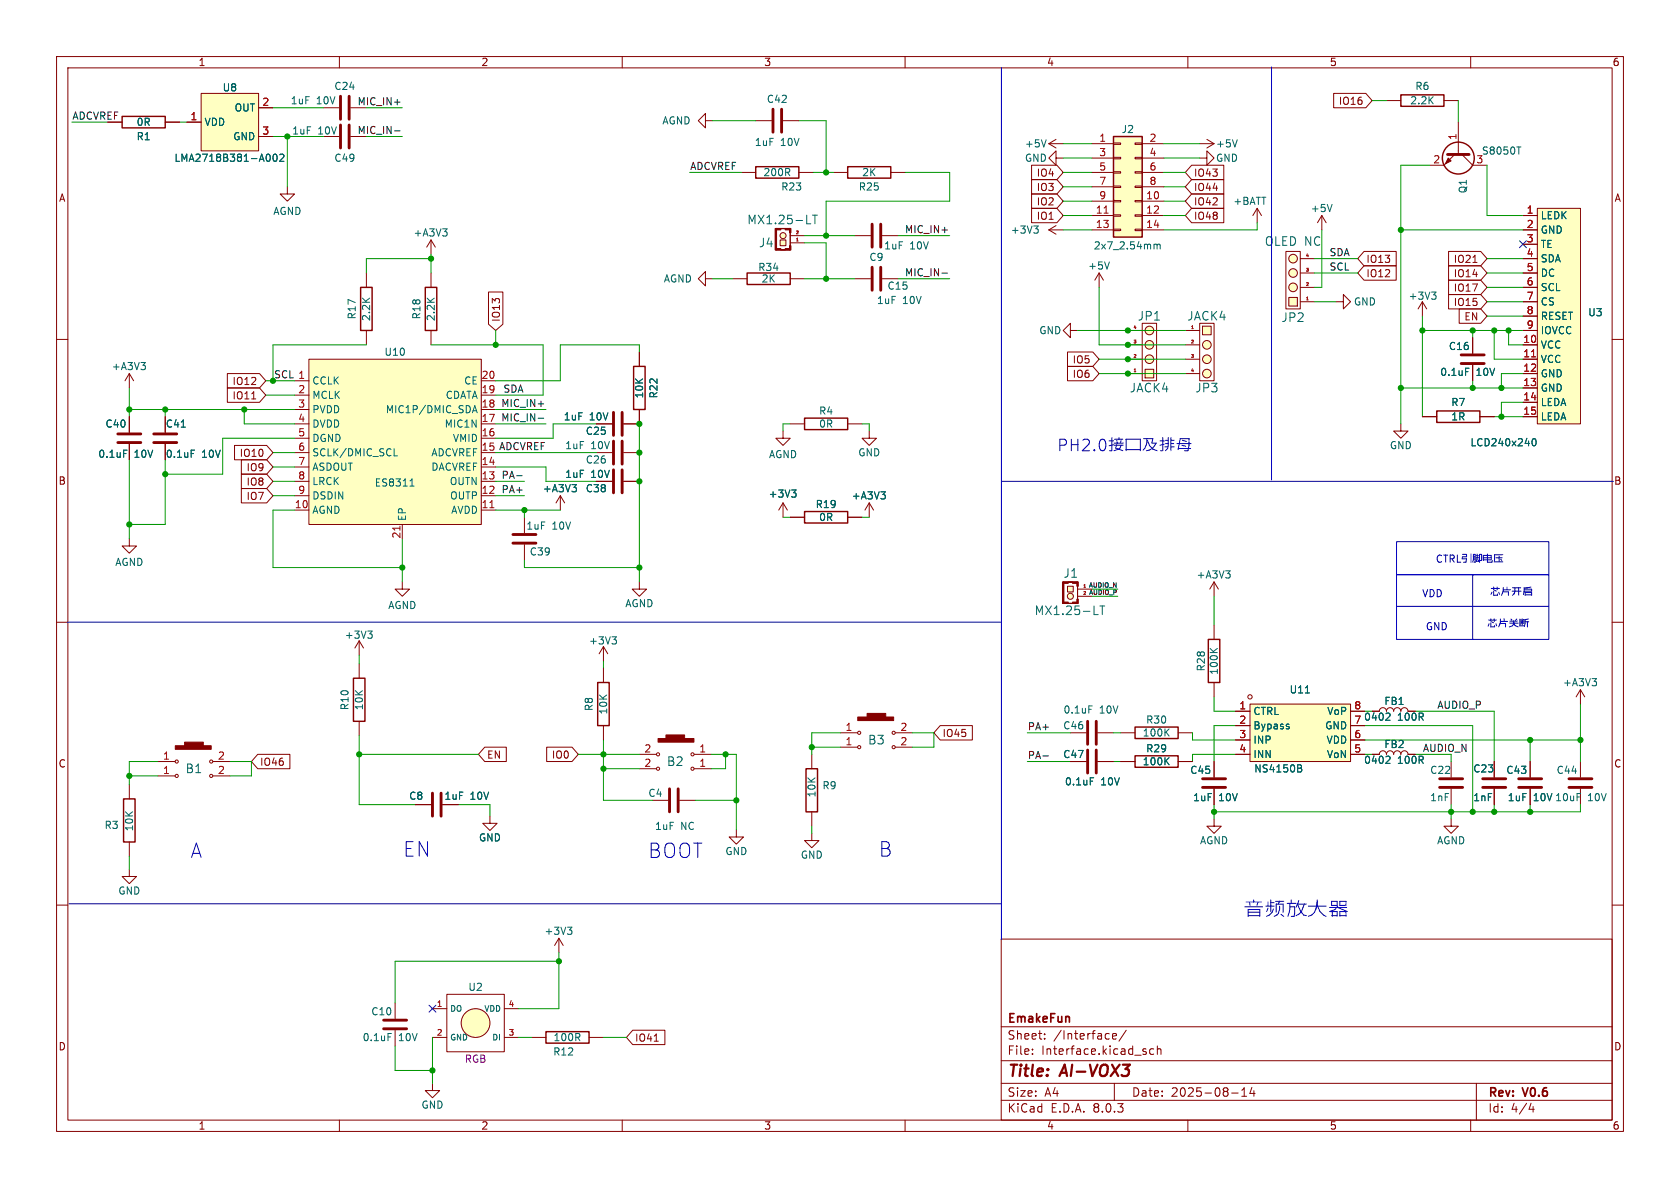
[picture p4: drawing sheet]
<svg xmlns="http://www.w3.org/2000/svg" width="297mm" height="210mm" viewBox="0 0 297 210" stroke-linecap="round" stroke-linejoin="round" font-family="sans-serif">
<g fill="none" stroke="#840000" stroke-width=".18">
<path d="M10 10h277v190h-277zM12 12h273v186h-273zM60 10v2M110 10v2M160 10v2M210 10v2M260 10v2M10 60h2M285 60h2M10 110h2M285 110h2M198.1 134.6h2.6"/>
<path d="M208.3 134.6h2.5M214.6 134.6v2.8M214.6 139.4v2.8M242.6 133.4h1.2a.64 .64 0 0 1 .7-.7 .64 .64 0 0 1 .6 .7 .64 .64 0 0 1 .6-.7 .64 .64 0 0 1 .7 .7 .64 .64 0 0 1 .6-.7 .64 .64 0 0 1 .6 .7 .64 .64 0 0 1 .7-.7 .64 .64 0 0 1 .6 .7M10 160h2M214.6 144.8v1.3h1.3l-1.3 1.2-1.2-1.2h1.2M285 160h2M98.8 165.9l-.8 1.2M98.8 165.9v2.5M98.8 165.9l.8 1.2M177 166h108v32h-108zM60 198v2"/>
<path d="M110 198v2M160 198v2M177 194.5h108M177 191.5h108M177 187.5h108M177 181.5h108M182.5 186.3v.1M182.5 185.5v.1M184.7 183.6v.1M184.7 182.8v.1M196.7 183.2l.7-.1-.1-.3-.4-.1-.2 .2v.7h.6M197 191.5v3"/>
<path d="M199.1 182.1l-1.3 2M204 185.5l-.5-.1-.3 .3v.4l.2 .2h.6M204.6 185.5l.2-.1 .4 .1v.9M204.6 184.9v1.5M210 198v2M217.7 193.2h1.2M219.5 193.8h.9M219.5 192.7l.5-.4v1.5M221.3 192.2l-.3 1.1h.9M221.7 192.8v1M260 198v2M261 191.5v6.5"/>
<path d="M270.7 195l-.4 1.1h.9M271 195.6v1"/>
</g>
<path d="M212.6 139.2h4.1M212.6 137.7h4.1" fill="none" stroke="#840000" stroke-width=".51"/>
<path d="M206.1 134.5l.6 .7M206.7 133.9l-.7 .8M245.5 133.7l.2 .2v.3l-.7 .7h.7M100.3 163.9h.8l-.4 .5M100.9 164.4l.2 .2v.3l-.2 .3" fill="none" stroke="#006464" stroke-width=".18"/>
<path d="M200.7 133.6h7.6v2h-7.6z" fill="none" stroke="#840000" stroke-width=".25"/>
<path d="M221 124.5h17.8v10.1h-17.8z" fill="#ffffc2"/>
<g fill="none" stroke="#840000" stroke-width=".18">
<path d="M212.1 27.9h1.3v-1.2l1.2 1.2-1.2 1.3v-1.3M212.1 25.4h2.5M213.4 24.6l1.2 .8M214.6 25.4l-1.2 .8M214.6 102.9l-.7 1.2M214.6 102.9v2.5M214.6 102.9l.8 1.2M218.4 125.7h2.6M218.4 128.3h2.6M218.4 130.8h2.6M218.4 133.4h2.6M221 124.5h17.8v10.1h-17.8z"/>
<path d="M238.8 125.7h2.5M238.8 128.3h2.5M238.8 130.8h2.5M238.8 133.4h2.5M242.6 125.7h1.2a.64 .64 0 0 1 .7-.6 .64 .64 0 0 1 .6 .6 .64 .64 0 0 1 .6-.6 .64 .64 0 0 1 .7 .6 .64 .64 0 0 1 .6-.6 .64 .64 0 0 1 .6 .6 .64 .64 0 0 1 .7-.6 .64 .64 0 0 1 .6 .6"/>
<circle cx="221" cy="123.2" r=".38"/>
</g>
<path d="M218.7 24.7l-.4 1.3M216.7 100.9h.8l-.5 .5M217.4 101.5l.1 .1-.1 .5M227.8 128.4l.1 .2-.1 .2M227.8 128l.1 .1M229.4 135.2l.6 .1 .1 .3-.3 .2M229.4 135.8h.4M229.8 135.8l.3 .2v.3l-.7 .2M230.8 122.5h.7M245.5 126.1l.2 .2v.3l-.7 .7h.7" fill="none" stroke="#006464" stroke-width=".18"/>
<path d="M188.7 103.6h1v1h-1z" fill="#ffffc2"/>
<g fill="#ffffc2" stroke="#ffffc2" stroke-width=".18">
<circle cx="189.2" cy="105.4" r=".53"/>
<circle cx="84.1" cy="180.8" r="2.54"/>
<circle cx="228.6" cy="45.7" r=".76"/>
<circle cx="228.6" cy="48.3" r=".76"/>
</g>
<g fill="none" stroke="#840000" stroke-width=".18">
<path d="M233.7 38.1l-.8 1.3M233.7 38.1v2.5M233.7 38.1l.7 1.3M251.5 53.3l-.8 1.3M251.5 53.3v2.6M251.5 53.3l.7 1.3M29.2 73.7v2.8M29.2 78.5v2.8M92.7 91.4v2.8M92.7 96.3v2.8M105.4 80h2.8M105.4 85.1h2.8"/>
<path d="M110.2 80h2.8M110.2 85.1h2.8M188 102.9h2.5v3.8h-2.5zM188.7 103.6h1v1h-1zM190.5 103.6v2.3M190.5 104.1h2.5M190.5 105.4h2.5M22.9 138.7v2.5M279.4 121.9l-.8 1.3M279.4 121.9v2.6M279.4 134.6v2.8M279.4 139.4v2.8"/>
<path d="M279.4 121.9l.8 1.3M22.9 153.7v1.2h1.2l-1.2 1.3-1.3-1.3h1.3M22.9 148.8v2.6M73.4 142.2h2.8M78.2 142.2h2.8M86.6 144.3v1.2h1.3l-1.3 1.3-1.3-1.3h1.3M76.5 178.3h2.5M79 175.8h10.2v10.1h-10.2zM89.2 178.3h2.5M76.5 183.4h2.5M89.2 183.4h2.5M94 183.4h2.5"/>
<path d="M104.1 183.4h2.6"/>
<circle cx="189.2" cy="105.4" r=".53"/>
<circle cx="84.1" cy="180.8" r="2.54"/>
</g>
<g fill="#840000" stroke="#840000" stroke-width=".18">
<path d="M187.8 102.9h.3v3.8h-.3z"/>
<path d="M188 106.4h.8v.3h-.8z"/>
<path d="M188 102.9h.8v.2h-.8z"/>
<path d="M188.8 106.6l.8 .1z"/>
<path d="M189.6 106.4h.9v.3h-.9z"/>
<path d="M189.6 102.9h.9v.2h-.9z"/>
<path d="M190.4 105.9h.2v.8h-.2z"/>
<path d="M190.4 102.9h.2v.7h-.2z"/>
</g>
<path d="M191.6 103.8h.3" fill="none" stroke="#a90000" stroke-width=".18"/>
<path d="M235.5 36.1l-.4 1.3M253.1 51.6h.8l-.5 .5M253.6 52.1l.3 .3v.3l-.3 .2M32 75.5h.8M33.8 79.6h.6M193.4 108.6h.7M194.4 107.1h.9M194.9 107.1v1.5M281.5 120h.7l-.4 .4M282.1 120.5l.1 .2-.1 .5" fill="none" stroke="#006464" stroke-width=".18"/>
<path d="M27.2 78.2h4M27.2 76.7h4M108.5 78v4M110 78v4M90.7 94.5h4M90.7 96h4M108.5 83.1v4M110 83.1v4M277.4 139.2h4M277.4 137.7h4M76.5 140.2v4.1M78 140.2v4.1" fill="none" stroke="#840000" stroke-width=".51"/>
<path d="M21.8 141.2h2.1v7.6h-2.1zM96.5 182.4h7.6v2h-7.6z" fill="none" stroke="#840000" stroke-width=".25"/>
<path d="M227.8 52.6h1.6v1.5h-1.6z" fill="#ffffc2"/>
<g fill="#ffffc2" stroke="#ffffc2" stroke-width=".18">
<circle cx="228.6" cy="50.8" r=".76"/>
<circle cx="213.4" cy="66" r=".76"/>
<circle cx="213.4" cy="63.5" r=".76"/>
</g>
<g fill="none" stroke="#840000" stroke-width=".18">
<path d="M245.1 17.8h2.5M255.3 17.8h2.5M227.3 44.5h2.6v10.1h-2.6zM227.8 52.6h1.6v1.5h-1.6zM229.9 53.3h2.5M229.9 50.8h2.5M229.9 48.3h2.5M229.9 45.7h2.5"/>
<circle cx="228.6" cy="50.8" r=".76"/>
<circle cx="228.6" cy="45.7" r=".76"/>
<circle cx="228.6" cy="48.3" r=".76"/>
</g>
<path d="M231 53h.3" fill="none" stroke="#a90000" stroke-width=".18"/>
<path d="M247.6 16.8h7.7v2h-7.7z" fill="none" stroke="#840000" stroke-width=".25"/>
<path d="M212.6 57.7h1.5v1.5h-1.5z" fill="#ffffc2"/>
<circle cx="213.4" cy="61" r=".76" fill="#ffffc2" stroke="#ffffc2" stroke-width=".18"/>
<g fill="none" stroke="#840000" stroke-width=".18">
<path d="M209.5 58.4h2.6M212.1 57.2h2.5v10.1h-2.5zM212.6 57.7h1.5v1.5h-1.5zM236.2 53.3h1.3v-1.2l1.3 1.2-1.3 1.3v-1.3M260.3 59.7v2.8M209.5 61h2.6M209.5 63.5h2.6M209.5 66h2.6M247.6 74.9v1.3h1.3l-1.3 1.3-1.2-1.3h1.2M251.5 73.7h2.5M260.3 64.5v2.8M261.6 73.7h2.6"/>
<path d="M106.7 114.3v2.5M106.7 118.1v2.6M106.7 114.3l-.8 1.3M106.7 114.3l.7 1.3M27.9 137.2h3M27.9 134.6h3M37.6 137.2h3M37.6 134.6h3M106.7 128.3v2.5M69.8 177.3v2.8M69.8 182.1v2.8M76.5 191.5v1.3h1.2l-1.2 1.3-1.3-1.3h1.3"/>
<circle cx="213.4" cy="63.5" r=".76"/>
<circle cx="213.4" cy="61" r=".76"/>
<circle cx="213.4" cy="66" r=".76"/>
<circle cx="31.2" cy="134.6" r=".28"/>
<circle cx="31.2" cy="137.2" r=".28"/>
<circle cx="37.3" cy="137.2" r=".28"/>
<circle cx="37.3" cy="134.6" r=".28"/>
</g>
<path d="M210.7 58.1h.3" fill="none" stroke="#a90000" stroke-width=".18"/>
<path d="M258.3 64.3h4.1M258.3 62.7h4.1M67.8 181.9h4.1M67.8 180.3h4.1" fill="none" stroke="#840000" stroke-width=".51"/>
<path d="M259.1 65.1h.6M108.2 112.6h.8l-.4 .5M108.7 113.1l.3 .2v.3l-.3 .2M68.6 182.7h.6" fill="none" stroke="#006464" stroke-width=".18"/>
<path d="M254 72.6h7.6v2.1h-7.6zM105.7 120.7h2v7.6h-2z" fill="none" stroke="#840000" stroke-width=".25"/>
<g fill="#840000" stroke="#840000" stroke-width=".18">
<path d="M31 131.8h6.3v.7h-6.3z"/>
<path d="M32.6 131.2h3.3v.6h-3.3z"/>
</g>
<path d="M271.8 36.8h7.6v38.1h-7.6z" fill="#ffffc2"/>
<g fill="none" stroke="#840000" stroke-width=".18">
<path d="M50.8 33v1.3h1.3l-1.3 1.3-1.3-1.3h1.3M185.4 25.4l1.3 .8M185.4 25.4h2.6M186.7 27.9v-1.2l-1.3 1.2 1.3 1.3v-1.3h1.3M186.7 39.9l-1.3 .7M186.7 24.6l-1.3 .8M257.2 27.3l-1.9 1.9h-2.6M257.8 21.6v5.7M258.4 27.3l1.9 1.9h2.6M269.2 38.1h2.6M271.8 36.8h7.6v38.1h-7.6zM64.8 48.3v2.5"/>
<path d="M64.8 58.4v2.6M76.2 42.4v2.6M76.2 48.3v2.5M76.2 58.4v2.6M76.2 42.4l-.8 1.3M76.2 42.4l.8 1.3M185.4 40.6h2.6M185.4 40.6l1.3 .8M269.2 40.6h2.6M269.2 43.2h2.6M269.2 45.7h2.6M269.2 48.3h2.6"/>
<path d="M269.2 50.8h2.6M269.2 53.3h2.6M269.2 55.9h2.6M269.2 58.4h2.6M113 62.2v2.6M113 72.4v2.5M269.2 61h2.6M269.2 63.5h2.6M269.2 66h2.6M269.2 68.6h2.6M269.2 71.1h2.6M269.2 73.7h2.6"/>
<path d="M99.1 87.6l-.8 1.3M99.1 87.6v2.6M99.1 87.6l.7 1.3M113 102.9v1.2h1.3l-1.3 1.3-1.2-1.3h1.2M214.6 110.5v2.5M113 135.9h3M113 133.4h3M122.7 135.9h3M122.7 133.4h3M189.2 134.6h2.8M189.2 129.5h2.8M194.1 134.6h2.7"/>
<path d="M194.1 129.5h2.7M214.6 120.7v2.5"/>
<circle cx="116.3" cy="135.9" r=".28"/>
<circle cx="116.3" cy="133.4" r=".28"/>
<circle cx="122.4" cy="133.4" r=".28"/>
<circle cx="122.4" cy="135.9" r=".28"/>
</g>
<path d="M270.8 63.1h.7" fill="none" stroke="#a90000" stroke-width=".18"/>
<g fill="none" stroke="#006464" stroke-width=".18">
<path d="M182.8 39.9h.7l-.4 .5M184.9 24.7l-.4 1.3M268.2 26h.7M78.3 40.5h.7l-.4 .4M78.9 41l.1 .2-.1 .5M183.3 40.4l.2 .3v.3l-.2 .2M271 77.7l.1-.2a.68 .68 0 0 1 .5 .7 .68 .68 0 0 1-.5 .6l-.1-.1-.2-.4zM101.1 85.7h.8l-.4 .5M101.8 86.2l.1 .2-.1 .5M213.9 114.6l.8 .8M215.2 114.6l-.7 .6M192.5 124.8h.6"/>
<path d="M192.7 137.5h.7"/>
</g>
<g fill="#840000" stroke="#840000" stroke-width=".18">
<path d="M116.3 130.6h6.4v.6h-6.4z"/>
<path d="M117.7 129.9h3.3v.7h-3.3z"/>
<path d="M256 27.9l.5 .5-1 .6z"/>
</g>
<g fill="none" stroke="#840000" stroke-width=".25">
<path d="M63.8 50.8h2v7.6h-2zM75.2 50.8h2v7.6h-2zM112 64.8h2v7.6h-2zM213.6 113h2v7.7h-2z"/>
<circle cx="257.8" cy="27.9" r="2.82"/>
</g>
<path d="M255.9 27.3h3.8M192.3 127.5v4.1M192.3 132.6v4.1M193.8 127.5v4.1M193.8 132.6v4.1" fill="none" stroke="#840000" stroke-width=".51"/>
<path d="M196.8 24.1h5.1v17.8h-5.1z" fill="#ffffc2"/>
<g fill="none" stroke="#840000" stroke-width=".18">
<path d="M57.1 24.1h2.8M62 24.1h2.8M131.1 30.5h2.5M133.6 21.3h2.8M138.4 21.3h2.8M141.2 30.5h2.6M193 25.4h3.8M193 35.6h3.8M193 38.1h3.8M193 27.9h3.8M193 30.5h3.8M193 33h3.8"/>
<path d="M196.8 38h1.3v.2h-1.3zM196.8 35.4h1.3v.3h-1.3zM196.8 32.9h1.3v.2h-1.3zM196.8 30.4h1.3v.2h-1.3zM196.8 27.8h1.3v.3h-1.3zM196.8 25.3h1.3v.2h-1.3zM200.7 38h1.2v.2h-1.2zM200.7 35.4h1.2v.3h-1.2zM200.7 32.9h1.2v.2h-1.2zM200.7 30.4h1.2v.2h-1.2zM200.7 27.8h1.2v.3h-1.2zM200.7 25.3h1.2v.2h-1.2z"/>
<path d="M201.9 25.4h3.8M201.9 35.6h3.8M201.9 38.1h3.8M201.9 27.9h3.8M201.9 30.5h3.8M201.9 33h3.8M189.2 58.4v-1.2l-1.2 1.2 1.2 1.3v-1.3h1.3M193 40.6h3.8M194.3 48.3l-.8 1.2M194.3 48.3v2.5M194.3 48.3l.8 1.2M196.8 40.5h1.3v.3h-1.3z"/>
<path d="M200.7 40.5h1.2v.3h-1.2zM201.9 40.6h3.8M22.9 73.7v2.8M22.9 78.5v2.8M105.4 74.9h2.8M110.2 74.9h2.8M138.4 76.2v1.3h1.3l-1.3 1.2-1.2-1.2h1.2M139.7 74.9h2.5M149.9 74.9h2.5M153.7 76.2v1.3h1.2l-1.2 1.2-1.3-1.2h1.3M22.9 95.3v1.2h1.2l-1.2 1.3-1.3-1.3h1.3M71.1 102.9v1.2h1.3l-1.3 1.3-1.3-1.3h1.3"/>
<path d="M148.6 129.5h3M148.6 132.1h3M158.3 129.5h3M158.3 132.1h3M198.1 129.5h2.6M208.3 129.5h2.5M256.5 134.6v2.8M256.5 139.4v2.8M264.2 134.6v2.8M264.2 139.4v2.8M270.5 134.6v2.8M270.5 139.4v2.8"/>
<path d="M115.3 141.5h2.8M120.1 141.5h2.8M130.2 146.7v1.3h1.2l-1.2 1.2-1.3-1.2h1.3M256.5 144.8v1.3h1.3l-1.3 1.2-1.2-1.2h1.2"/>
<circle cx="151.9" cy="129.5" r=".28"/>
<circle cx="151.9" cy="132.1" r=".28"/>
<circle cx="158" cy="132.1" r=".28"/>
<circle cx="158" cy="129.5" r=".28"/>
</g>
<path d="M133.6 29.5h7.6v2h-7.6zM196.8 24.1h5.1v17.8h-5.1zM142.2 73.9h7.7v2h-7.7zM200.7 128.5h7.6v2.1h-7.6z" fill="none" stroke="#840000" stroke-width=".25"/>
<path d="M195.2 37.7h.7" fill="none" stroke="#a90000" stroke-width=".18"/>
<path d="M196.1 46.3l-.4 1.3M204 43.2v.8M204 43.3l.4-.1 .2 .1M204.6 43.3l.1-.1h.3l.1 .8M204.6 43.3v.7M21.9 79.6h.6M206.1 129.4l.6 .7M206.7 128.8l-.7 .8" fill="none" stroke="#006464" stroke-width=".18"/>
<g fill="none" stroke="#840000" stroke-width=".51">
<path d="M136.7 19.3v4.1M138.2 19.3v4.1M60.2 22.1v4.1M61.7 22.1v4.1M20.8 78.2h4.1M20.8 76.7h4.1M108.5 72.9v4.1M110 72.9v4.1M118.4 139.4v4.1M119.9 139.4v4.1M254.5 139.2h4.1M254.5 137.7h4.1"/>
<path d="M262.1 139.2h4.1M262.1 137.7h4.1M268.5 139.2h4M268.5 137.7h4"/>
</g>
<g fill="#840000" stroke="#840000" stroke-width=".18">
<path d="M151.6 126.7h6.4v.7h-6.4z"/>
<path d="M153.3 126.1h3.3v.6h-3.3z"/>
</g>
<path d="M35.6 16.5h10.1v10.2h-10.1z" fill="#ffffc2"/>
<g fill="none" stroke="#840000" stroke-width=".18">
<path d="M35.6 16.5h10.1v10.2h-10.1zM45.7 19.1h2.6M57.1 19.1h2.8M62 19.1h2.8M29.2 21.6h2.5M33 21.6h2.6M45.7 24.1h2.6M124.7 21.3v-1.2l-1.3 1.2 1.3 1.3v-1.3h1.3M147.3 30.5h2.6M157.5 30.5h2.5M124.7 49.3v-1.3l-1.3 1.3 1.3 1.2v-1.2h1.3M129.5 49.3h2.6"/>
<path d="M139.7 49.3h2.5M151.1 49.3h2.8M151.1 41.7h2.8M156 49.3h2.7M156 41.7h2.7M22.9 66l-.8 1.3M22.9 66v2.6M22.9 66l.7 1.3M138.4 88.9l-.7 1.3M138.4 88.9v2.5M138.4 88.9l.8 1.3M139.7 91.4h2.5"/>
<path d="M149.9 91.4h2.5"/>
</g>
<path d="M47.7 27.4l.1 .3-.1 .7M48.4 27.4l.2-.2a.68 .68 0 0 1 .4 .7 .68 .68 0 0 1-.4 .6l-.2-.1-.1-.4zM49.5 27.4l.5-.2 .2 .4-.8 .9h.8M24.9 64.1h.8l-.4 .5M25.6 64.6l.1 .2-.1 .5M139.9 86.6h.8l-.4 .5M140.5 87.1l.2 .2v.3l-.2 .3" fill="none" stroke="#006464" stroke-width=".18"/>
<path d="M21.6 20.6h7.6v2h-7.6zM149.9 29.5h7.6v2h-7.6zM132.1 48.3h7.6v2h-7.6zM142.2 90.4h7.7v2.1h-7.7z" fill="none" stroke="#840000" stroke-width=".25"/>
<path d="M60.2 17v4.1M61.7 17v4.1M154.2 39.6v4.1M155.7 39.6v4.1M154.2 47.2v4.1M155.7 47.2v4.1" fill="none" stroke="#840000" stroke-width=".51"/>
<path d="M137.9 42.4h1v1h-1z" fill="#ffffc2"/>
<circle cx="138.4" cy="41.7" r=".53" fill="#ffffc2" stroke="#ffffc2" stroke-width=".18"/>
<g fill="none" stroke="#840000" stroke-width=".18">
<path d="M137.2 40.4h2.5v3.8h-2.5zM137.9 42.4h1v1h-1zM139.7 41.1v2.3M139.7 42.9h2.5M139.7 41.7h2.5M63.5 113.3v2.5M63.5 117.3v2.6M63.5 113.3l-.8 1.3M63.5 113.3l.8 1.3M63.5 127.5v2.5M143.5 147.3v1.3h1.3l-1.3 1.3-1.3-1.3h1.3"/>
<circle cx="138.4" cy="41.7" r=".53"/>
</g>
<g fill="#840000" stroke="#840000" stroke-width=".18">
<path d="M137 40.4h.3v3.8h-.3z"/>
<path d="M137.2 40.4h.8v.2h-.8z"/>
<path d="M137.2 43.9h.8v.3h-.8z"/>
<path d="M138 44.1l.8 .1z"/>
<path d="M138.8 40.4h.9v.2h-.9z"/>
<path d="M138.8 43.9h.9v.3h-.9z"/>
<path d="M139.6 40.4h.2v.7h-.2z"/>
<path d="M139.6 43.4h.2v.8h-.2z"/>
</g>
<path d="M140.8 42.6h.3" fill="none" stroke="#a90000" stroke-width=".18"/>
<path d="M142.6 39.6h.7M143.6 38h.9M144.1 38v1.6M65 111.6h.8l-.4 .4M65.6 112l.2 .3v.3l-.2 .2" fill="none" stroke="#006464" stroke-width=".18"/>
<path d="M62.5 119.9h2v7.6h-2z" fill="none" stroke="#840000" stroke-width=".25"/>
<path d="M54.6 63.5h30.5v29.2h-30.5z" fill="#ffffc2"/>
<g fill="none" stroke="#840000" stroke-width=".18">
<path d="M52.1 67.3h2.5M52.1 77.5h2.5M52.1 74.9h2.5M52.1 72.4h2.5M52.1 69.9h2.5M54.6 63.5h30.5v29.2h-30.5zM85.1 67.3h2.5M85.1 77.5h2.5M85.1 74.9h2.5M85.1 72.4h2.5M85.1 69.9h2.5M52.1 90.2h2.5"/>
<path d="M52.1 87.6h2.5M52.1 85.1h2.5M52.1 82.6h2.5M52.1 80h2.5M71.1 92.7v2.6M85.1 90.2h2.5M85.1 87.6h2.5M85.1 85.1h2.5M85.1 82.6h2.5M153.7 88.9l-.8 1.3M153.7 88.9v2.5M153.7 88.9l.7 1.3"/>
<path d="M143.5 133.4v2.5M143.5 143.5v2.6"/>
</g>
<path d="M70.7 93v.7M86.6 89.8h.7" fill="none" stroke="#a90000" stroke-width=".18"/>
<path d="M83.5 73l.4-1.3 .5 1.3M83.6 72.6h.6M69.7 80.6h.6M72.5 85.9h.7M72.6 85l.2-.3v1.2M155.7 86.9h.8l-.4 .5M156.4 87.5l.1 .2-.1 .4" fill="none" stroke="#006464" stroke-width=".18"/>
<path d="M142.5 135.9h2v7.6h-2z" fill="none" stroke="#840000" stroke-width=".25"/>
<g fill="#ffffc2" stroke="#ffffc2" stroke-width=".18">
<circle cx="203.2" cy="58.4" r=".76"/>
<circle cx="203.2" cy="61" r=".76"/>
</g>
<path d="M202.4 65.3h1.6v1.5h-1.6z" fill="#ffffc2"/>
<circle cx="203.2" cy="63.5" r=".76" fill="#ffffc2" stroke="#ffffc2" stroke-width=".18"/>
<g fill="none" stroke="#840000" stroke-width=".18">
<path d="M45.7 19.1h2.6M235.8 16.5h5.7l1.1 1.3-1.1 1.3h-5.7zM29.2 21.6h2.5M33 21.6h2.6M45.7 24.1h2.6M182.4 34.3h4.4l1.2 1.3-1.2 1.2h-4.4zM182.4 36.8h4.4l1.2 1.3-1.2 1.3h-4.4zM182.4 29.2h4.4l1.2 1.3-1.2 1.3h-4.4zM182.4 31.7h4.4l1.2 1.3-1.2 1.3h-4.4zM210.7 36.8h5.6v2.6h-5.6l-1.2-1.3zM210.7 34.3h5.6v2.5h-5.6l-1.2-1.2zM210.7 31.7h5.6v2.6h-5.6l-1.2-1.3z"/>
<path d="M210.7 29.2h5.6v2.6h-5.6l-1.2-1.3zM222.2 36.8l-.7 1.3M222.2 36.8v2.6M222.2 36.8l.8 1.3M269.2 38.1h2.6M86.4 51.6h2.5v5.7l-1.3 1.1-1.2-1.1zM199.4 58.4h2.5M201.9 57.2h2.6v10.1h-2.6zM241.1 47h5.7v2.5h-5.7l-1.1-1.2zM241.1 44.4h5.7v2.6h-5.7l-1.1-1.3zM256.1 52.1h5.7l1.1 1.2-1.1 1.3h-5.7zM256.1 44.4h5.7l1.1 1.3-1.1 1.3h-5.7z"/>
<path d="M256.1 47h5.7l1.1 1.3-1.1 1.2h-5.7zM256.1 49.5h5.7l1.1 1.3-1.1 1.3h-5.7zM258 54.6h3.8l1.1 1.3-1.1 1.3h-3.8zM260.3 59.7v2.8M260.4 46.4h.7M269.2 58.4h2.6M269.2 40.6h2.6M269.2 43.2h2.6M269.2 45.7h2.6M269.2 48.3h2.6M269.2 50.8h2.6M269.2 53.3h2.6"/>
<path d="M269.2 55.9h2.6M22.9 73.7v2.8M22.9 78.5v2.8M29.2 73.7v2.8M29.2 78.5v2.8M40.2 68.6h5.7l1.1 1.3-1.1 1.2h-5.7zM40.2 66h5.7l1.1 1.3-1.1 1.3h-5.7zM41.5 78.7h5.6l1.2 1.3-1.2 1.3h-5.6zM44.5 70.5h.7M105.4 74.9h2.8M113 72.4v2.5h-2.8M113 62.2v2.6"/>
<path d="M188.7 64.8h4.5l1.1 1.2-1.1 1.3h-4.5zM188.7 62.2h4.5l1.1 1.3-1.1 1.3h-4.5zM199.4 66h2.5M199.4 63.5h2.5M199.4 61h2.5M202.4 65.3h1.6v1.5h-1.6zM251.5 73.7h2.5M260.3 64.5v2.8M261.6 73.7h2.6M269.2 66h2.6M269.2 63.5h2.6M269.2 61h2.6"/>
<path d="M269.2 68.6h2.6M269.2 71.1h2.6M269.2 73.7h2.6M42.7 83.8h4.4l1.2 1.3-1.2 1.3h-4.4zM42.7 86.4h4.4l1.2 1.2-1.2 1.3h-4.4zM42.7 81.3h4.4l1.2 1.3-1.2 1.2h-4.4zM105.4 85.1h2.8M110.2 85.1h2.8M139.7 91.4h2.5M149.9 91.4h2.5M45.6 133.3h5.6v2.6h-5.6l-1.2-1.3zM85.7 132.1h3.8v2.5h-3.8l-1.1-1.2z"/>
<path d="M96.6 132.1h4.5l1.1 1.3-1.1 1.2h-4.5zM166.2 128.3h5.7v2.5h-5.7l-1.1-1.3zM189.2 134.6h2.8M194.1 134.6h2.7M198.1 134.6h2.6M208.3 134.6h2.5M214.6 134.6v2.8M214.6 139.4v2.8M218.4 125.7h2.6M218.4 128.3h2.6M218.4 130.8h2.6M218.4 133.4h2.6"/>
<path d="M238.8 125.7h2.5M238.8 128.3h2.5M238.8 130.8h2.5M238.8 133.4h2.5M242.6 125.7h1.2M242.6 133.4h1.2M264.2 134.6v2.8M264.2 139.4v2.8M270.5 134.6v2.8M270.5 139.4v2.8M73.4 142.2h2.8M78.2 142.2h2.8"/>
<path d="M111.9 182.1h5.6v2.6h-5.6l-1.2-1.3zM115.7 184.1h.7"/>
<circle cx="203.2" cy="58.4" r=".76"/>
<circle cx="203.2" cy="63.5" r=".76"/>
<circle cx="203.2" cy="61" r=".76"/>
</g>
<path d="M200.5 65.7h.3M270.8 63.1h.7" fill="none" stroke="#a90000" stroke-width=".18"/>
<path d="M69.7 18.1h1M69.7 23.1h1M166.5 40.7h1M166.5 48.3h1M95.1 71.4h1M95.1 73.9h1M91.3 84.1h1M184.4 133.6h.9" fill="none" stroke="#0f0f0f" stroke-width=".18"/>
<g fill="none" stroke="#0000c2" stroke-width=".18">
<path d="M177 11.9v154.2M224.8 11.8v73M187.4 78.7h.7a.55 .55 0 0 0 .4-.5 .55 .55 0 0 0-.4-.6h-.7v2.1M189.4 77.6v2.1M189.4 78.6h1.2M190.6 77.6v2.1M191.4 77.8l.3-.2h.5a.55 .55 0 0 1 .3 .9l-1.2 1.2h1.3M193.5 79.5l.1 .1-.1 .1M193.5 79.5l-.1 .1 .1 .1M193.5 79.5v.2M194.6 77.7a.48 .48 0 0 1 .8 .3 1.05 1.05 0 0 1-.6 1.7 1.35 1.35 0 0 1-.2-2zM196.1 77.9h.7"/>
<path d="M196.6 77.4v2.3h-.4M196.8 78.6l-.7 .2M196.9 78.7h1.7M196.9 78.3h1.7M197 77.6h1.5M197.4 77.8l.1 .5-.3 .9 1.3 .5M197.8 77.4v.3M198.2 77.7l-.1 .5M198.2 78.7l-.4 .7-.9 .3M199.1 79.7v-2.1h2.5v2.1M199.1 79.5h2.5M202.2 77.5h1.6l-.2 .8h.8a1.92 1.92 0 0 1-1.7 1.4"/>
<path d="M202.8 77.5a2.46 2.46 0 0 1-.7 2.1M202.8 77.8l.4 1 .6 .6 .8 .3M205.1 77.9h.7M205.2 79.7h.3M205.6 77.4v2.3M205.8 78.5l-.7 .2M205.9 79h.6M206 77.8h.5M206 78.4h.5M206.5 77.4l-.1 1.9-.4 .4M207 77.8h.6M207 78.4h.5"/>
<path d="M207 79h.6M207 77.4v2.3M208.1 78.4h2.5M208.3 79.5l.4-2h1.5v1.2l-.2 1h-.6M208.4 79.3h2.1M208.9 78.7l.7 .2M209 77.8l.7 .2M177 85.1h108.2M246.9 95.8h26.9v5.8h-26.9zM254.9 98.2a.6 .6 0 0 0-.9 .5 .6 .6 0 0 0 .6 .7l.3-.1M255.2 98.1h.7M255.6 98.1v1.3"/>
<path d="M256.4 98.8l.6-.1 .1-.2-.1-.3-.6-.1v1.3M256.7 98.8l.4 .6M257.6 98.1v1.3h.6M258.5 98.4v.4h.8l-.2 .6h-.4M258.5 98h.8v.4h-.7M260.1 97.9v1.5M260.4 99.4l.1-1.4h.3v1.4h-.2M260.5 98.4h.3M260.5 98.8h.3M260.9 98.2h.5M260.9 98.6h.5M261 99.2h.4"/>
<path d="M261.1 97.9l-.1 1.3M261.3 98.9l.1 .4M261.7 99.1h.2v-1.1h-.3v1.4M262.2 98.6h1.4M262.2 99h1.4v-.8h-1.4v.9M263 97.9v1.5h.7l.1-.3M264.3 99.3h1.4M264.5 98.6h1.1M265 98.2v1.1M265.3 98.8l.2 .3M265.7 98.1h-1.5v1.3M11.9 110h165.1"/>
<path d="M246.9 101.6h26.9v11.4h-26.9zM246.9 107.2h26.9M260.3 101.6v11.4M263.6 104h1.5M263.8 104.7l-.2 .4M264.1 104.5v.7h.6v-.2M264.1 103.8v.5M264.2 104.3l.3 .2M264.7 103.8v.5M265 104.7l.1 .4M265.7 104.6h1v.6M265.8 104.3h1.2"/>
<path d="M265.8 103.8v.6l-.3 .8M266.4 103.8v.4M267.3 104.5h1.6M267.4 103.9h1.4M267.7 104.9l-.3 .3M267.8 103.9l-.1 1.1M268.5 103.9v1.3M269.4 104.1h1.4v.4h-1.4M269.4 104h.5M269.4 103.9l-.1 1.2M269.6 105.2h1.2M269.6 105.2v-.5h1.2v.5"/>
<path d="M270.7 103.8l-1 .1M12.2 159.8h164.8"/>
</g>
<g fill="none" stroke="#009600" stroke-width=".18">
<path d="M48.3 19.1h8.8M64.8 19.1h6.3M242.6 17.8h2.5M257.8 17.8v3.8M12.7 21.6h6.3M31.7 21.6h1.3M48.3 24.1h8.8M50.8 24.1v8.9M64.8 24.1h6.3M121.9 30.5h9.2M126 21.3h7.6M141.2 21.3h4.8v9.2"/>
<path d="M143.8 30.5h3.5M160 30.5h7.9v5.1h-21.9v6.1M188 30.5h5M188 35.6h5M188 25.4h5M188 27.9h5M188 33h5M188 38.1h5M205.7 30.5h3.8M205.7 35.6h3.8M205.7 25.4h6.4M205.7 27.9h6.4"/>
<path d="M205.7 33h3.8M205.7 38.1h3.8M222.2 39.4v1.2h-16.5M252.7 29.2h-5.1v45.7M262.9 29.2v8.9h6.3M76.2 45v3.3M76.2 45.7h-11.4v2.6M87.6 58.4v2.6M126 49.3h3.5M142.2 49.3h8.9M142.2 42.9h3.8v6.4M142.2 41.7h8.9"/>
<path d="M158.7 49.3h9.2M158.7 41.7h9.2M188 40.6h5M190.5 58.4h19M194.3 50.8v10.2h15.2M232.4 45.7h7.6M232.4 53.3h3.8M232.4 48.3h7.6M233.7 40.6v10.2h-1.3M247.6 40.6h21.6M251.5 58.4h17.7M251.5 55.9v17.8"/>
<path d="M260.3 58.4v1.3M262.9 45.7h6.3M262.9 55.9h6.3M262.9 53.3h6.3M262.9 50.8h6.3M262.9 48.3h6.3M264.2 58.4v5.1h5M266.7 58.4v2.6h2.5M22.9 68.6v5.1M22.9 72.4h29.2M29.2 72.4v1.3M43.2 72.4v2.5h8.9"/>
<path d="M47 67.3h5.1M47 69.9h5.1M52.1 77.5h-12.7v6.3h-10.2M64.8 61h-16.5v6.3M76.2 61h19.8v8.9h-8.4M87.6 74.9h8.9M87.6 72.4h8.9M105.4 74.9h-7.6v2.6h-10.2M113 62.2v-1.2h-13.9v6.3h-11.5M113 74.9v28M139.7 74.9h-1.3v1.3M152.4 74.9h1.3v1.3"/>
<path d="M194.3 63.5h15.2M194.3 66h15.2M247.6 68.6h21.6M260.3 67.3v1.3M264.2 73.7h5M269.2 66h-3.8v2.6M269.2 71.1h-3.8v2.6M22.9 81.3v14M29.2 81.3v11.4h-6.3M48.3 82.6h3.8M48.3 85.1h3.8M48.3 87.6h3.8"/>
<path d="M48.3 80h3.8M52.1 90.2h-3.8v10.1h22.8M71.1 95.3v7.6M87.6 82.6h8.9v2.5h8.9M87.6 85.1h5.1M87.6 87.6h5.1M87.6 90.2h11.5M87.6 80h17.8M92.7 99.1v1.2h20.3M92.7 90.2v1.2M138.4 91.4h1.3M152.4 91.4h1.3"/>
<path d="M63.5 115.8v1.5M106.7 116.8v1.3M193 105.4h4.6M193 104.1h4.6M214.6 105.4v5.1M22.9 137.2h5M27.9 134.6h-5v4.1M40.6 134.6h3.8v2.6h-3.8M63.5 130v12.2h9.9M63.5 133.4h21.1M102.2 133.4h10.8M106.7 130.8v10.7h8.6"/>
<path d="M106.7 135.9h6.3M125.7 133.4h4.5v13.3M128.3 133.4v2.5h-2.6M143.5 132.1h5.1M148.6 129.5h-5.1v3.9M161.3 129.5h3.8v2.6h-3.8M181.6 129.5h7.6M181.6 134.6h7.6M196.8 129.5h1.3M196.8 134.6h1.3M210.8 129.5v1.3h7.6M214.6 123.2v2.5h3.8"/>
<path d="M218.4 133.4h-7.6v1.2M218.4 128.3h-3.8v6.3M241.3 130.8h38.1M241.3 125.7h1.3M241.3 133.4h1.3M241.3 128.3h19v15.2M250.2 125.7h14v8.9M250.2 133.4h6.3v1.2M270.5 130.8v3.8M279.4 124.5v10.1M22.9 151.4v2.3M81 142.2h5.6v2.1"/>
<path d="M122.9 141.5h7.3M143.5 146.1v1.2M214.6 142.2v2.6M256.5 142.2v2.6M264.2 142.2v1.3M270.5 142.2v1.3M279.4 142.2v1.3h-64.8M98.8 168.4v9.9h-7.1M98.8 169.9h-29v7.4M69.8 184.9v4.3h6.7M76.5 183.4v8.1M91.7 183.4h2.3"/>
<path d="M106.7 183.4h4"/>
</g>
<path d="M268.6 42.6l1.2 1.2M269.8 42.6l-1.2 1.2M75.8 177.7l1.3 1.2M77.1 177.7l-1.3 1.2" fill="none" stroke="#000084" stroke-width=".18"/>
<g fill="none" stroke="#006464" stroke-width=".18">
<path d="M47.7 27.4l.1 .3-.1 .7M48.4 27.4l.2-.2a.68 .68 0 0 1 .4 .7 .68 .68 0 0 1-.4 .6l-.2-.1-.1-.4zM49.5 27.4l.5-.2 .2 .4-.8 .9h.8M21.9 79.6h.6M32 75.5h.8M33.8 79.6h.6M259.1 65.1h.6M271 77.7l.1-.2a.68 .68 0 0 1 .5 .7 .68 .68 0 0 1-.5 .6l-.1-.1-.2-.4zM101.1 85.7h.8l-.4 .5M101.8 86.2l.1 .2-.1 .5M139.9 86.6h.8l-.4 .5M140.5 87.1l.2 .2v.3l-.2 .3"/>
<path d="M155.7 86.9h.8l-.4 .5M156.4 87.5l.1 .2-.1 .4M192.7 137.5h.7M206.1 134.5l.6 .7M206.7 133.9l-.7 .8M227.8 128.4l.1 .2-.1 .2M227.8 128l.1 .1M229.4 135.2l.6 .1 .1 .3-.3 .2M229.4 135.8h.4M229.8 135.8l.3 .2v.3l-.7 .2M230.8 122.5h.7M245.5 126.1l.2 .2v.3l-.7 .7h.7"/>
<path d="M245.5 133.7l.2 .2v.3l-.7 .7h.7"/>
</g>
<g fill="#009600" stroke="#009600" stroke-width=".18">
<circle cx="98.8" cy="169.9" r=".46"/>
<circle cx="106.7" cy="135.9" r=".46"/>
<circle cx="76.5" cy="189.2" r=".46"/>
<circle cx="48.3" cy="67.3" r=".46"/>
<circle cx="76.2" cy="45.7" r=".46"/>
<circle cx="50.8" cy="24.1" r=".46"/>
<circle cx="87.6" cy="61" r=".46"/>
<circle cx="146" cy="49.3" r=".46"/>
<circle cx="146" cy="30.5" r=".46"/>
<circle cx="146" cy="41.7" r=".46"/>
<circle cx="71.1" cy="100.3" r=".46"/>
<circle cx="29.2" cy="83.8" r=".46"/>
<circle cx="22.9" cy="72.4" r=".46"/>
<circle cx="22.9" cy="137.2" r=".46"/>
<circle cx="22.9" cy="92.7" r=".46"/>
<circle cx="29.2" cy="72.4" r=".46"/>
<circle cx="113" cy="100.3" r=".46"/>
<circle cx="63.5" cy="133.4" r=".46"/>
<circle cx="106.7" cy="133.4" r=".46"/>
<circle cx="113" cy="85.1" r=".46"/>
<circle cx="113" cy="80" r=".46"/>
<circle cx="92.7" cy="90.2" r=".46"/>
<circle cx="43.2" cy="72.4" r=".46"/>
<circle cx="113" cy="74.9" r=".46"/>
<circle cx="128.3" cy="133.4" r=".46"/>
<circle cx="143.5" cy="132.1" r=".46"/>
<circle cx="130.2" cy="141.5" r=".46"/>
<circle cx="265.4" cy="73.7" r=".46"/>
<circle cx="270.5" cy="130.8" r=".46"/>
<circle cx="264.2" cy="143.5" r=".46"/>
<circle cx="270.5" cy="143.5" r=".46"/>
<circle cx="256.5" cy="143.5" r=".46"/>
<circle cx="260.3" cy="143.5" r=".46"/>
<circle cx="279.4" cy="130.8" r=".46"/>
<circle cx="247.6" cy="68.6" r=".46"/>
<circle cx="251.5" cy="58.4" r=".46"/>
<circle cx="266.7" cy="58.4" r=".46"/>
<circle cx="260.3" cy="58.4" r=".46"/>
<circle cx="260.3" cy="68.6" r=".46"/>
<circle cx="264.2" cy="58.4" r=".46"/>
<circle cx="265.4" cy="68.6" r=".46"/>
<circle cx="214.6" cy="143.5" r=".46"/>
<circle cx="247.6" cy="40.6" r=".46"/>
<circle cx="199.4" cy="61" r=".46"/>
<circle cx="199.4" cy="66" r=".46"/>
<circle cx="199.4" cy="63.5" r=".46"/>
<circle cx="199.4" cy="58.4" r=".46"/>
</g>
<g font-size="3.5" fill="#0000c2">
<text x="33.5" y="151.9">A</text>
<text x="71.1" y="151.6">EN</text>
<text x="114.4" y="151.9">BOOT</text>
<text x="155.2" y="151.6">B</text>
<text x="219.7" y="162.3">þÿ—ó˜‘e&gt;Y'Vh</text>
</g>
<g font-size="2.8" fill="#840000">
<text x="178" y="190.9">Title:</text>
<text x="187.7" y="190.9">AI-VOX3</text>
</g>
<g font-size="2.1" fill="#006464">
<text x="132" y="39.9">MX1.25-LT</text>
<text x="134.1" y="43.9">J4</text>
<text x="223.5" y="43.7">OLED NC</text>
<text x="201.1" y="56.9">JP1</text>
<text x="209.8" y="56.9">JACK4</text>
<text x="226.5" y="57.1">JP2</text>
<text x="199.6" y="69.6">JACK4</text>
<text x="211.2" y="69.6">JP3</text>
<text x="187.9" y="102.3">J1</text>
<text x="182.8" y="108.9">MX1.25-LT</text>
<text x="153.4" y="131.8">B3</text>
<text x="32.7" y="136.9">B1</text>
<text x="117.8" y="135.6">B2</text>
</g>
<g font-size="2.1" fill="#840000">
<text x="178" y="184">Sheet:</text>
<text x="178" y="181.2">EmakeFun</text>
<text x="186.2" y="184">/Interface/</text>
<text x="178" y="186.7">File:</text>
<text x="184.1" y="186.7">Interface.kicad_sch</text>
<text x="178" y="196.9">KiCad</text>
<text x="178" y="194.1">Size:</text>
<text x="184.7" y="194.1">A4</text>
<text x="185.7" y="196.9">E.D.A.</text>
<text x="193.3" y="196.9">8.0.3</text>
<text x="200" y="194.1">Date:</text>
<text x="207" y="194.1">2025-08-14</text>
<text x="263" y="194.3">Rev:</text>
<text x="263" y="196.9">Id:</text>
<text x="267.1" y="196.9">4/4</text>
<text x="269.4" y="194.3">V0.6</text>
</g>
<g font-size="1.8" fill="#840000">
<text x="35" y="11.9">1</text>
<text x="85" y="11.9">2</text>
<text x="135" y="11.9">3</text>
<text x="185" y="11.9">4</text>
<text x="235" y="11.9">5</text>
<text x="285" y="11.9">6</text>
<text x="12.7" y="21.2">ADCVREF</text>
<text x="236.6" y="18.7">IO16</text>
<text x="10.3" y="35.9">A</text>
<text x="183.2" y="31.4">IO4</text>
<text x="183.2" y="34">IO3</text>
<text x="211" y="34">IO44</text>
<text x="211" y="31.4">IO43</text>
<text x="285.3" y="35.9">A</text>
<text x="183.2" y="36.5">IO2</text>
<text x="183.2" y="39.1">IO1</text>
<text x="211" y="39.1">IO48</text>
<text x="211" y="36.5">IO42</text>
<text x="241.5" y="46.7">IO13</text>
<text x="256.9" y="46.7">IO21</text>
<text x="241.5" y="49.2">IO12</text>
<text x="256.9" y="49.2">IO14</text>
<text x="256.9" y="51.8">IO17</text>
<text x="88.6" y="57" transform="rotate(-90 88.6 57)">IO13</text>
<text x="256.9" y="54.3">IO15</text>
<text x="258.8" y="56.8">EN</text>
<text x="189.5" y="64.5">IO5</text>
<text x="41" y="70.8">IO11</text>
<text x="41" y="68.3">IO12</text>
<text x="189.5" y="67">IO6</text>
<text x="42.3" y="81">IO10</text>
<text x="43.5" y="83.5">IO9</text>
<text x="10.3" y="85.9">B</text>
<text x="43.5" y="86">IO8</text>
<text x="43.5" y="88.6">IO7</text>
<text x="285.3" y="85.9">B</text>
<text x="166.5" y="130.5">IO45</text>
<text x="247.1" y="127.6">100R</text>
<text x="10.3" y="135.9">C</text>
<text x="45.9" y="135.6">IO46</text>
<text x="86" y="134.3">EN</text>
<text x="97.5" y="134.3">IO0</text>
<text x="247.1" y="135.2">100R</text>
<text x="285.3" y="135.9">C</text>
<text x="10.3" y="185.9">D</text>
<text x="112.2" y="184.3">IO41</text>
<text x="285.3" y="185.9">D</text>
<text x="35" y="199.9">1</text>
<text x="85" y="199.9">2</text>
<text x="135" y="199.9">3</text>
<text x="185" y="199.9">4</text>
<text x="235" y="199.9">5</text>
<text x="285" y="199.9">6</text>
</g>
<g font-size="1.8" fill="#006464">
<text x="39.3" y="16.4">U8</text>
<text x="59" y="16.1">C24</text>
<text x="250.1" y="16.1">R6</text>
<text x="24.1" y="22.5">0R</text>
<text x="36.1" y="22.5">VDD</text>
<text x="41.4" y="19.9">OUT</text>
<text x="51.3" y="18.6">1uF</text>
<text x="51.6" y="24">1uF</text>
<text x="55.9" y="18.6">10V</text>
<text x="56.2" y="24">10V</text>
<text x="117" y="22.2">AGND</text>
<text x="135.5" y="18.4">C42</text>
<text x="198.2" y="23.7">J2</text>
<text x="249.2" y="18.6">2.2K</text>
<text x="24.1" y="25">R1</text>
<text x="30.7" y="28.8">LMA2718B381-A002</text>
<text x="41.1" y="25">GND</text>
<text x="59" y="28.8">C49</text>
<text x="133.4" y="26">1uF</text>
<text x="138" y="26">10V</text>
<text x="181.1" y="26.3">+5V</text>
<text x="181.1" y="28.8">GND</text>
<text x="214.9" y="28.8">GND</text>
<text x="214.9" y="26.3">+5V</text>
<text x="260.9" y="29">3</text>
<text x="261.9" y="27.5">S8050T</text>
<text x="134.9" y="31.3">200R</text>
<text x="138" y="33.9">R23</text>
<text x="151.7" y="33.9">R25</text>
<text x="152.3" y="31.3">2K</text>
<text x="259.5" y="34.3" transform="rotate(-90 259.5 34.3)">Q1</text>
<text x="48.2" y="38.2">AGND</text>
<text x="178.6" y="41.5">+3V3</text>
<text x="217.9" y="36.4">+BATT</text>
<text x="231.6" y="37.7">+5V</text>
<text x="272.3" y="39">LEDK</text>
<text x="272.3" y="41.5">GND</text>
<text x="73" y="42">+A3V3</text>
<text x="153.6" y="46.3">C9</text>
<text x="156.2" y="44.3">1uF</text>
<text x="160.8" y="44.3">10V</text>
<text x="192.3" y="47.9">+5V</text>
<text x="193.3" y="44.3">2x7_2.54mm</text>
<text x="272.3" y="44">TE</text>
<text x="272.3" y="46.6">SDA</text>
<text x="117.3" y="50.1">AGND</text>
<text x="133.9" y="48.1">R34</text>
<text x="134.5" y="50.1">2K</text>
<text x="154.9" y="53.9">1uF</text>
<text x="156.8" y="51.4">C15</text>
<text x="159.6" y="53.9">10V</text>
<text x="248.9" y="53.2">+3V3</text>
<text x="272.3" y="49.1">DC</text>
<text x="272.3" y="51.7">SCL</text>
<text x="63.1" y="56.6" transform="rotate(-90 63.1 56.6)">R17</text>
<text x="65.6" y="56.9" transform="rotate(-90 65.6 56.9)">2.2K</text>
<text x="74.5" y="56.6" transform="rotate(-90 74.5 56.6)">R18</text>
<text x="77.1" y="56.9" transform="rotate(-90 77.1 56.9)">2.2K</text>
<text x="183.6" y="59.3">GND</text>
<text x="239.3" y="54.2">GND</text>
<text x="272.3" y="54.2">CS</text>
<text x="272.3" y="56.7">RESET</text>
<text x="272.3" y="59.3">IOVCC</text>
<text x="280.7" y="56.1">U3</text>
<text x="19.7" y="65.6">+A3V3</text>
<text x="67.9" y="63.1">U10</text>
<text x="256" y="62.1">C16</text>
<text x="272.3" y="61.8">VCC</text>
<text x="272.3" y="64.4">VCC</text>
<text x="55.1" y="68.2">CCLK</text>
<text x="55.1" y="70.7">MCLK</text>
<text x="78.7" y="70.7">CDATA</text>
<text x="82" y="68.2">CE</text>
<text x="113.9" y="70.5" transform="rotate(-90 113.9 70.5)">10K</text>
<text x="116.4" y="70.5" transform="rotate(-90 116.4 70.5)">R22</text>
<text x="254.5" y="66.6">0.1uF</text>
<text x="256.5" y="72">R7</text>
<text x="260.9" y="66.6">10V</text>
<text x="272.3" y="66.9">GND</text>
<text x="272.3" y="69.4">GND</text>
<text x="272.3" y="72">LEDA</text>
<text x="18.6" y="75.8">C40</text>
<text x="29.2" y="75.8">C41</text>
<text x="55.1" y="73.3">PVDD</text>
<text x="55.1" y="75.8">DVDD</text>
<text x="68.1" y="73.3">MIC1P/DMIC_SDA</text>
<text x="78.5" y="75.8">MIC1N</text>
<text x="99.6" y="74.5">1uF</text>
<text x="103.5" y="77.1">C25</text>
<text x="104.2" y="74.5">10V</text>
<text x="144.7" y="73.5">R4</text>
<text x="144.7" y="75.8">0R</text>
<text x="256.5" y="74.5">1R</text>
<text x="272.3" y="74.5">LEDA</text>
<text x="17.3" y="81.1">0.1uF</text>
<text x="23.7" y="81.1">10V</text>
<text x="29.2" y="81.1">0.1uF</text>
<text x="35.7" y="81.1">10V</text>
<text x="55.1" y="78.3">DGND</text>
<text x="55.1" y="80.9">SCLK/DMIC_SCL</text>
<text x="55.1" y="83.4">ASDOUT</text>
<text x="76.2" y="83.4">DACVREF</text>
<text x="76.2" y="80.9">ADCVREF</text>
<text x="80" y="78.3">VMID</text>
<text x="99.8" y="79.6">1uF</text>
<text x="103.5" y="82.1">C26</text>
<text x="104.4" y="79.6">10V</text>
<text x="135.8" y="81.2">AGND</text>
<text x="151.6" y="80.9">GND</text>
<text x="245.6" y="79.6">GND</text>
<text x="259.9" y="79.1">LCD240x240</text>
<text x="55.1" y="86">LRCK</text>
<text x="55.1" y="88.5">DSDIN</text>
<text x="66.1" y="86.2">ES8311</text>
<text x="79.4" y="86">OUTN</text>
<text x="79.5" y="88.5">OUTP</text>
<text x="95.9" y="87.2">+A3V3</text>
<text x="99.8" y="84.7">1uF</text>
<text x="103.5" y="87.2">C38</text>
<text x="104.4" y="84.7">10V</text>
<text x="135.8" y="88.2">+3V3</text>
<text x="150.5" y="88.5">+A3V3</text>
<text x="55.1" y="91">AGND</text>
<text x="72" y="92.2" transform="rotate(-90 72 92.2)">EP</text>
<text x="79.7" y="91">AVDD</text>
<text x="93" y="93.8">1uF</text>
<text x="97.6" y="93.8">10V</text>
<text x="144.1" y="90">R19</text>
<text x="144.7" y="92.3">0R</text>
<text x="20.3" y="100.2">AGND</text>
<text x="93.6" y="98.4">C39</text>
<text x="68.5" y="107.9">AGND</text>
<text x="110.4" y="107.5">AGND</text>
<text x="211.4" y="102.5">+A3V3</text>
<text x="60.9" y="113.1">+3V3</text>
<text x="104" y="114.1">+3V3</text>
<text x="213.2" y="118.8" transform="rotate(-90 213.2 118.8)">R28</text>
<text x="215.5" y="119.4" transform="rotate(-90 215.5 119.4)">100K</text>
<text x="61.8" y="125.6" transform="rotate(-90 61.8 125.6)">R10</text>
<text x="64.4" y="125.6" transform="rotate(-90 64.4 125.6)">10K</text>
<text x="105" y="125.8" transform="rotate(-90 105 125.8)">R8</text>
<text x="227.9" y="122.8">U11</text>
<text x="244.6" y="124.8">FB1</text>
<text x="276.2" y="121.5">+A3V3</text>
<text x="107.5" y="126.4" transform="rotate(-90 107.5 126.4)">10K</text>
<text x="187.9" y="129.1">C46</text>
<text x="187.9" y="126.3">0.1uF</text>
<text x="194.3" y="126.3">10V</text>
<text x="201.9" y="130.4">100K</text>
<text x="202.5" y="128.1">R30</text>
<text x="221.5" y="126.6">CTRL</text>
<text x="221.5" y="129.1">Bypass</text>
<text x="221.5" y="131.7">INP</text>
<text x="234.2" y="129.1">GND</text>
<text x="234.4" y="131.7">VDD</text>
<text x="234.5" y="126.6">VoP</text>
<text x="241.1" y="127.6">0402</text>
<text x="187.9" y="134.2">C47</text>
<text x="201.9" y="135.5">100K</text>
<text x="202.5" y="133.2">R29</text>
<text x="210.3" y="137">C45</text>
<text x="221.5" y="134.2">INN</text>
<text x="221.6" y="136.8">NS4150B</text>
<text x="234.5" y="134.2">VoN</text>
<text x="241.1" y="135.2">0402</text>
<text x="244.6" y="132.4">FB2</text>
<text x="252.7" y="137">C22</text>
<text x="260.4" y="136.8">C23</text>
<text x="266.2" y="137">C43</text>
<text x="275.1" y="137">C44</text>
<text x="72.2" y="141.6">C8</text>
<text x="78.5" y="141.6">1uF</text>
<text x="83.1" y="141.6">10V</text>
<text x="114.5" y="141.1">C4</text>
<text x="144.4" y="141.1" transform="rotate(-90 144.4 141.1)">10K</text>
<text x="145.3" y="139.7">R9</text>
<text x="188.2" y="139">0.1uF</text>
<text x="194.6" y="139">10V</text>
<text x="210.8" y="141.8">1uF</text>
<text x="215.4" y="141.8">10V</text>
<text x="252.7" y="141.8">1nF</text>
<text x="260.4" y="141.8">1nF</text>
<text x="266.5" y="141.8">1uF</text>
<text x="271.1" y="141.8">10V 10uF</text>
<text x="271.1" y="141.8">10V</text>
<text x="280.7" y="141.8">10V</text>
<text x="18.4" y="146.7">R3</text>
<text x="23.7" y="147.1" transform="rotate(-90 23.7 147.1)">10K</text>
<text x="84.6" y="148.9">GND</text>
<text x="115.7" y="146.9">1uF</text>
<text x="120.3" y="146.9">NC</text>
<text x="212" y="149.5">AGND</text>
<text x="254" y="149.5">AGND</text>
<text x="128.1" y="151.4">GND</text>
<text x="141.5" y="152">GND</text>
<text x="20.8" y="158.3">GND</text>
<text x="96.2" y="165.5">+3V3</text>
<text x="65.5" y="179.7">C10</text>
<text x="82.7" y="175.4">U2</text>
<text x="64" y="184.3">0.1uF</text>
<text x="70.4" y="184.3">10V</text>
<text x="97.8" y="184.3">100R</text>
<text x="97.7" y="186.8">R12</text>
<text x="74.4" y="196.2">GND</text>
</g>
<g font-size="1.8" fill="#a90000">
<text x="33.6" y="21.3">1</text>
<text x="46.3" y="18.8">2</text>
<text x="46.3" y="23.9">3</text>
<text x="194.2" y="25.1">1</text>
<text x="194.2" y="27.7">3</text>
<text x="203.1" y="25.1">2</text>
<text x="203.1" y="27.7">4</text>
<text x="253.3" y="29">2</text>
<text x="257.6" y="24.8" transform="rotate(-90 257.6 24.8)">1</text>
<text x="194.2" y="30.2">5</text>
<text x="194.2" y="32.8">7</text>
<text x="194.2" y="35.3">9</text>
<text x="202.5" y="35.3">10</text>
<text x="203.1" y="30.2">6</text>
<text x="203.1" y="32.8">8</text>
<text x="193.6" y="37.8">11</text>
<text x="193.6" y="40.4">13</text>
<text x="202.5" y="37.8">12</text>
<text x="202.5" y="40.4">14</text>
<text x="269.8" y="37.8">1</text>
<text x="269.8" y="40.4">2</text>
<text x="269.8" y="42.9">3</text>
<text x="269.8" y="45.5">4</text>
<text x="269.8" y="48">5</text>
<text x="269.8" y="50.5">6</text>
<text x="269.8" y="53.1">7</text>
<text x="269.8" y="55.6">8</text>
<text x="269.8" y="58.2">9</text>
<text x="269.2" y="60.7">10</text>
<text x="269.2" y="63.2">11</text>
<text x="269.2" y="65.8">12</text>
<text x="52.6" y="69.6">2</text>
<text x="85" y="69.6">19</text>
<text x="85" y="67.1">20</text>
<text x="269.2" y="68.3">13</text>
<text x="269.2" y="70.9">14</text>
<text x="52.6" y="72.1">3</text>
<text x="52.6" y="74.7">4</text>
<text x="52.6" y="77.2">5</text>
<text x="85" y="77.2">16</text>
<text x="85" y="74.7">17</text>
<text x="85" y="72.1">18</text>
<text x="269.2" y="73.4">15</text>
<text x="52.6" y="79.8">6</text>
<text x="52.6" y="82.3">7</text>
<text x="85" y="82.3">14</text>
<text x="52" y="89.9">10</text>
<text x="52.6" y="84.8">8</text>
<text x="52.6" y="87.4">9</text>
<text x="85" y="89.9">11</text>
<text x="85" y="87.4">12</text>
<text x="85" y="84.8">13</text>
<text x="70.9" y="95.3" transform="rotate(-90 70.9 95.3)">21</text>
<text x="219" y="125.5">1</text>
<text x="239.3" y="125.5">8</text>
<text x="149.4" y="131.8">1</text>
<text x="149.4" y="129.3">1</text>
<text x="159.1" y="131.8">2</text>
<text x="159.1" y="129.3">2</text>
<text x="219" y="128">2</text>
<text x="219" y="130.6">3</text>
<text x="239.3" y="130.6">6</text>
<text x="239.3" y="128">7</text>
<text x="28.7" y="136.9">1</text>
<text x="28.7" y="134.4">1</text>
<text x="38.4" y="136.9">2</text>
<text x="38.4" y="134.4">2</text>
<text x="113.8" y="135.6">2</text>
<text x="113.8" y="133.1">2</text>
<text x="123.5" y="135.6">1</text>
<text x="123.5" y="133.1">1</text>
<text x="219" y="133.1">4</text>
<text x="239.3" y="133.1">5</text>
</g>
<g font-size="1.8" fill="#0f0f0f">
<text x="63.1" y="18.7">MIC_IN+</text>
<text x="63.1" y="23.8">MIC_IN-</text>
<text x="121.9" y="30.1">ADCVREF</text>
<text x="159.9" y="41.3">MIC_IN+</text>
<text x="234.9" y="45.4">SDA</text>
<text x="234.9" y="47.9">SCL</text>
<text x="159.9" y="48.9">MIC_IN-</text>
<text x="48.4" y="67">SCL 1</text>
<text x="88.9" y="69.5">SDA</text>
<text x="88.5" y="72">MIC_IN+</text>
<text x="88.5" y="74.6">MIC_IN-</text>
<text x="85" y="79.8">15 ADCVREF</text>
<text x="88.6" y="87.3">PA+</text>
<text x="88.6" y="84.7">PA-</text>
<text x="254" y="125.4">AUDIO_P</text>
<text x="181.6" y="129.2">PA+</text>
<text x="181.6" y="134.3">PA-</text>
<text x="251.5" y="133">AUDIO_N</text>
</g>
<g font-size="1.8" fill="#0000c2">
<text x="251.3" y="105.8">VDD</text>
<text x="252" y="111.6">GND</text>
<text x="262.8" y="111.1">þÿ‚¯rGQse-</text>
</g>
<text font-size="1.8" fill="#840084" x="82.1" y="188.1">RGB</text>
<g font-size="1.4" fill="#a90000">
<text x="77.1" y="178.1">1</text>
<text x="89.8" y="178.1">4</text>
<text x="77.1" y="183.1">2</text>
<text x="89.8" y="183.1">3</text>
</g>
<g font-size="1.4" fill="#006464">
<text x="79.5" y="179">DO</text>
<text x="85.5" y="179">VDD</text>
<text x="79.5" y="184.1">GND</text>
<text x="86.9" y="184.1">DI</text>
</g>
<g font-size="1.1" fill="#0f0f0f">
<text x="192.3" y="103.9">AUDIO_N</text>
<text x="192.4" y="105.2">AUDIO_P</text>
</g>
<g font-size=".7" fill="#a90000">
<text x="140.6" y="41.4">2</text>
<text x="140.6" y="42.7">1</text>
<text x="230.7" y="45.5">4</text>
<text x="230.7" y="53.1">1</text>
<text x="230.7" y="50.5">2</text>
<text x="230.7" y="48">3</text>
<text x="200.2" y="58.2">4</text>
<text x="210.4" y="58.2">1</text>
<text x="200.2" y="65.8">1</text>
<text x="200.2" y="63.2">2</text>
<text x="200.2" y="60.7">3</text>
<text x="210.4" y="60.7">2</text>
<text x="210.4" y="63.2">3</text>
<text x="210.4" y="65.8">4</text>
<text x="191.4" y="103.9">1</text>
<text x="191.4" y="105.2">2</text>
</g>
</svg>
